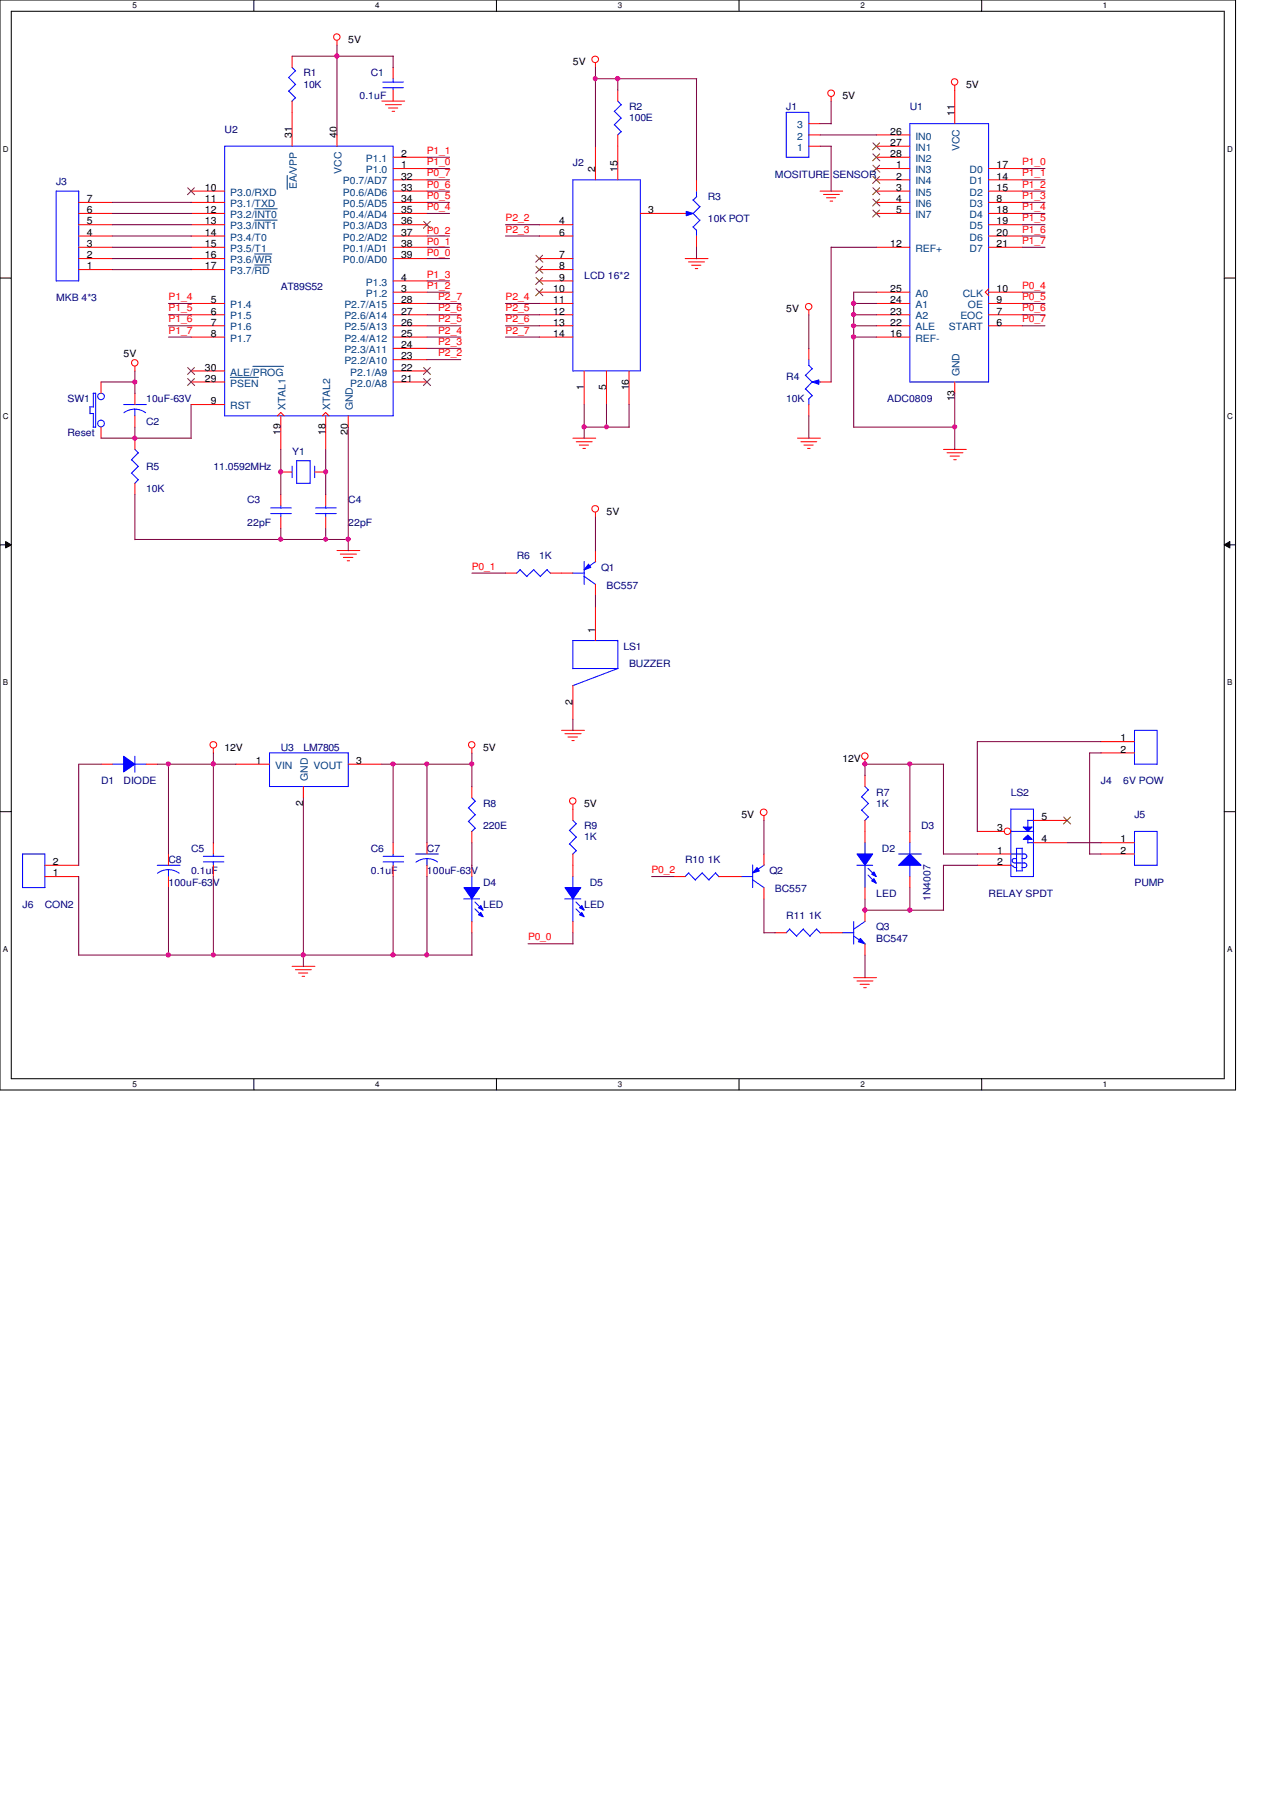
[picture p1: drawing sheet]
<svg xmlns="http://www.w3.org/2000/svg" width="210mm" height="297mm" viewBox="0 0 210 297" stroke-linecap="round" stroke-linejoin="round" font-family="sans-serif">
<path d="M0 0h204v179.9h-204zM1.9 1.9h200.2v176.1h-200.2z" fill="none" stroke="#000" stroke-width=".17"/>
<g fill="#fff">
<path d="M21.9 .2h.7v1.5h-.7z"/>
<path d="M21.9 178.2h.7v1.5h-.7z"/>
</g>
<path d="M41.9 0v1.9M41.9 178v1.9" fill="none" stroke="#000" stroke-width=".17"/>
<g fill="#fff">
<path d="M61.9 .2h.8v1.5h-.8z"/>
<path d="M61.9 178.2h.8v1.5h-.8z"/>
</g>
<path d="M82 0v1.9M82 178v1.9" fill="none" stroke="#000" stroke-width=".17"/>
<g fill="#fff">
<path d="M102 .2h.7v1.5h-.7z"/>
<path d="M102 178.2h.7v1.5h-.7z"/>
</g>
<path d="M122 0v1.9M122 178v1.9" fill="none" stroke="#000" stroke-width=".17"/>
<g fill="#fff">
<path d="M142 .2h.7v1.5h-.7z"/>
<path d="M142 178.2h.7v1.5h-.7z"/>
</g>
<path d="M162.1 0v1.9M162.1 178v1.9" fill="none" stroke="#000" stroke-width=".17"/>
<g fill="#fff">
<path d="M182.1 .2h.7v1.5h-.7z"/>
<path d="M182.1 178.2h.7v1.5h-.7z"/>
<path d="M.5 23.9h.9v1.5h-.9z"/>
<path d="M202.6 23.9h.9v1.5h-.9z"/>
<path d="M.5 67.9h.9v1.5h-.9z"/>
<path d="M202.6 67.9h.9v1.5h-.9z"/>
</g>
<path d="M0 45.9h1.9M202.1 45.9h1.9" fill="none" stroke="#000" stroke-width=".17"/>
<g fill="#fff">
<path d="M.5 111.9h.8v1.5h-.8z"/>
<path d="M202.6 111.9h.8v1.5h-.8z"/>
</g>
<path d="M0 89.9h1.9M.9 89.4l1 .5-1 .5zM202.1 89.9l.9-.5v1zM202.1 89.9h1.9" fill="none" stroke="#000" stroke-width=".17"/>
<path d="M.9 89.4l1 .5-1 .5zM202.1 89.9l.9-.5v1z" fill="#000"/>
<g fill="#fff">
<path d="M.5 156h.8v1.4h-.8z"/>
<path d="M202.6 156h.8v1.4h-.8z"/>
</g>
<path d="M0 133.9h1.9M202.1 133.9h1.9" fill="none" stroke="#000" stroke-width=".17"/>
<g fill="none" stroke="#f00" stroke-width=".17">
<path d="M55.6 6.7v.8M63 16.7h3.8M63.6 17.3h2.7M64.1 17.8h1.6M64.7 18.4h.5M98.3 10.4v.8M137.2 16v.7M157.6 14.1v.8M135.4 31.5h3.7M135.9 32.1h2.7M136.4 32.6h1.6M137 33.2h.5"/>
<path d="M113.1 42.7h3.8M113.7 43.2h2.6M114.2 43.8h1.5M114.8 44.3h.4M133.5 51.2v.8M22.3 60.5v.8M94.6 72.3h3.7M95.1 72.9h2.6M95.6 73.4h1.6M96.2 74h.4M131.7 72.3h3.7M132.2 72.9h2.6"/>
<path d="M132.7 73.4h1.5M133.3 74h.4M155.7 74.2h3.8M156.3 74.7h2.7M156.8 75.3h1.6M157.4 75.9h.5M55.6 90.8h3.8M56.2 91.4h2.6M56.7 92h1.6M57.3 92.5h.4M98.3 84.5v.8M35.2 123.5v.8"/>
<path d="M77.9 123.5v.8M92.7 120.5h3.8M93.3 121.1h2.6M93.8 121.6h1.5M94.4 122.2h.4M94.6 132.8v.8M126.1 134.6v.8M142.8 125.3v.9M48.2 159.5h3.8M48.8 160h2.6M49.3 160.6h1.5M49.9 161.1h.4"/>
<path d="M140.9 161.3h3.8M141.5 161.9h2.6M142 162.4h1.5M142.6 163h.4"/>
<circle cx="55.6" cy="6.1" r=".54"/>
<circle cx="98.3" cy="9.8" r=".55"/>
<circle cx="137.2" cy="15.4" r=".55"/>
<circle cx="157.6" cy="13.5" r=".54"/>
<circle cx="22.2" cy="59.9" r=".54"/>
<circle cx="133.5" cy="50.6" r=".54"/>
<circle cx="98.3" cy="84" r=".55"/>
<circle cx="35.2" cy="122.9" r=".55"/>
<circle cx="77.9" cy="122.9" r=".54"/>
<circle cx="94.5" cy="132.2" r=".54"/>
<circle cx="126.1" cy="134" r=".55"/>
<circle cx="142.8" cy="124.8" r=".54"/>
</g>
<path d="M18.5 126.1h1.9M22.3 124.8v2.6M22.3 126.1h1.9" fill="none" stroke="#00f" stroke-width=".17"/>
<path d="M20.4 124.8l1.9 1.3-1.9 1.3z" fill-rule="evenodd" fill="#00f"/>
<path d="M20.4 124.8l1.9 1.3-1.9 1.3zM122.3 144.7h1.9M124.2 145.2l1.9 1.3M124.2 142.7v3.8M126.2 142.7l-2 1.4" fill="none" stroke="#00f" stroke-width=".17"/>
<path d="M16.7 126.1h1.8M24.1 126.1h1.9" fill="none" stroke="#f00" stroke-width=".17"/>
<path d="M125 143.2l.3 .5-1.1 .4z" fill="#00f"/>
<path d="M48.2 76.9v1.9M48.9 76h2.3M49 76v3.8M49 79.8h2.2M51.2 76v3.8M51.9 76.9v1.9M76.5 148.3h2.7M77.9 144.7v1.8M77.9 148.3v3.8M125 143.2l.3 .5-1.1 .4z" fill="none" stroke="#00f" stroke-width=".17"/>
<path d="M46.4 77.9h1.8M51.9 77.9h1.9M120.5 144.7h1.9M126.1 140.9v1.9M126.1 146.5v1.8" fill="none" stroke="#f00" stroke-width=".17"/>
<path d="M76.6 146.5h2.6l-1.3 1.8z" fill-rule="evenodd" fill="#00f"/>
<path d="M76.6 146.5h2.6l-1.3 1.8z" fill="none" stroke="#00f" stroke-width=".17"/>
<path d="M79.4 150.6l.4 .7-.8-.3z" fill-rule="evenodd" fill="#00f"/>
<path d="M79.4 150.6l.4 .7-.8-.3z" fill="none" stroke="#00f" stroke-width=".17"/>
<path d="M79 149.8l.4-.4 .4 .8z" fill-rule="evenodd" fill="#00f"/>
<g fill="none" stroke="#00f" stroke-width=".17">
<path d="M14.8 67.1h.6M14.9 67.1v1.2M14.9 68.2h.6M15.4 64.9h.4M15.4 64.9v2.3M15.4 68.2v2.3M15.8 64.9v5.6h-.4M94.5 94.6h1.9M96.4 95.1l1.9 1.3M96.4 92.7v3.7M98.3 92.7l-1.9 1.3M187.3 137.2h3.7v5.6h-3.7z"/>
<path d="M187.3 120.5h3.7v5.6h-3.7zM78.4 148.8l1.1 1.2M78.4 150l1.1 1.1M79 149.8l.4-.4 .4 .8z"/>
<circle cx="16.7" cy="69.9" r=".56"/>
<circle cx="16.7" cy="65.4" r=".55"/>
</g>
<path d="M16.7 63v1.9M16.7 70.5v1.8M181.7 139.1h5.6M181.7 122.4h5.6M181.7 124.2h5.6M77.9 142.8v1.9M77.9 152.1v1.8M181.7 140.9h5.6" fill="none" stroke="#f00" stroke-width=".17"/>
<path d="M97.2 93.1l.3 .5-1.1 .4z" fill="#00f"/>
<path d="M97.2 93.1l.3 .5-1.1 .4zM142.8 139.1v1.9M141.4 142.8h2.7M142.8 142.8v3.7" fill="none" stroke="#00f" stroke-width=".17"/>
<path d="M92.7 94.6h1.9M98.3 90.8v1.9M98.3 96.4v1.9" fill="none" stroke="#f00" stroke-width=".17"/>
<path d="M141.5 140.9h2.6l-1.3 1.9z" fill-rule="evenodd" fill="#00f"/>
<path d="M141.5 140.9h2.6l-1.3 1.9z" fill="none" stroke="#00f" stroke-width=".17"/>
<path d="M143.9 145.4l.4-.4 .4 .8z" fill-rule="evenodd" fill="#00f"/>
<path d="M143.9 145.4l.4-.4 .4 .8z" fill="none" stroke="#00f" stroke-width=".17"/>
<path d="M143.9 144.3l.4-.4 .4 .8z" fill-rule="evenodd" fill="#00f"/>
<g fill="none" stroke="#00f" stroke-width=".17">
<path d="M47.7 12.8l1.1 1.2M47.7 15l1.1 1.2M48.2 11.1l.6 .6M48.8 11.7l-1.2 1.1M48.8 13.9l-1.2 1.2M48.8 16.1l-.6 .6M9.3 31.5h3.7v14.9h-3.7zM150.2 20.4h13v42.6h-13zM94 137l1.2 1.2M94 139.3l1.2 1.1M94.6 135.4l.6 .6M95.1 135.9l-1.1 1.2"/>
<path d="M95.1 138.1l-1.1 1.2M142.2 131.5l1.2 1.1M142.2 133.7l1.2 1.1M142.8 129.8l.6 .6M143.3 130.3l-1.1 1.2M143.3 132.6l-1.1 1.1M143.3 134.8l-.6 .6M33.6 142.2h3.4M33.6 141.3h3.4M35.2 140.9v.5M35.2 142.2v.6M95.1 140.4l-.6 .6"/>
<path d="M143.3 143.3l1.1 1.1M143.3 144.4l1.1 1.2M143.9 144.3l.4-.4 .4 .8z"/>
</g>
<g fill="none" stroke="#f00" stroke-width=".17">
<path d="M48.2 9.3v1.8M48.2 16.7v1.8M157.6 14.9v5.5M13 33.4h5.5M13 35.2h5.5M13 37.1h5.5M13 38.9h5.5M144.7 27.8h5.5M144.7 29.7h5.5M144.7 31.5h5.5M144.7 33.4h5.5M144.7 35.2h5.5"/>
<path d="M144.7 22.3h5.5M144.7 24.1h5.5M144.7 26h5.5M163.2 27.8h5.5M163.2 29.7h5.5M163.2 31.5h5.5M163.2 33.4h5.5M163.2 35.2h5.5M163.2 37.1h5.5M163.2 38.9h5.5M13 40.8h5.5M13 44.5h5.5"/>
<path d="M13 42.7h5.5M144.7 48.2h5.5M144.7 50.1h5.5M144.7 51.9h5.5M144.7 40.8h5.5M144.7 53.8h5.5M144.7 55.6h5.5M163.2 47.7l-.6 .5 .6 .6M163.2 48.2h5.5M163.2 50.1h5.5M163.2 51.9h5.5M163.2 40.8h5.5"/>
<path d="M163.2 53.8h5.5M157.6 63v1.9M35.2 139.1v1.8M94.6 133.5v1.9M142.8 127.9v1.9M142.8 135.4v3.7M35.2 142.8v1.9M94.6 140.9v1.9M142.8 146.5v1.8"/>
</g>
<g fill="none" stroke="#804000" stroke-width=".17">
<path d="M144.1 23.6l1.1 1.1M144.1 25.4l1.1 1.1M144.1 27.3l1.1 1.1M144.1 29.1l1.1 1.2M144.1 31l1.1 1.1M144.1 32.9l1.1 1.1M144.1 34.7l1.1 1.1M145.2 23.6l-1.1 1.1M145.2 25.4l-1.1 1.1M145.2 27.3l-1.1 1.1M145.2 29.1l-1.1 1.2M145.2 31l-1.1 1.1"/>
<path d="M145.2 32.9l-1.1 1.1M145.2 34.7l-1.1 1.1"/>
</g>
<path d="M168.9 138.5l.8-.7 .7 .7z" fill="#00f"/>
<path d="M168.9 138.5l.8-.7 .7 .7z" fill="none" stroke="#00f" stroke-width=".17"/>
<path d="M168.9 136.5h1.5l-.7 .7z" fill="#00f"/>
<g fill="none" stroke="#00f" stroke-width=".17">
<path d="M37.1 24.1h27.8v44.5h-27.8zM21.7 75.9l1.2 1.1M21.7 78.1l1.2 1.1M22.3 74.2l.6 .6M22.8 74.7l-1.1 1.2M22.8 77l-1.1 1.1M22.8 79.2l-.6 .6M166.9 137.2h3.7M166.9 133.5h3.7v11.2h-3.7zM167.8 140h.9M167.8 140v3.8M168.7 140v3.7"/>
<path d="M168.9 136.5h1.5l-.7 .7zM169.7 135.3v1.2M169.7 138.5v.6M169.7 135.4h.9M169.7 139.1h.9M166.8 142.8l.4 .2M166.9 140.9h2.3M167.3 142.9l.3 .3M167.4 142.4h1.8M167.6 143.2h.3M167.8 141.7h-.4l-.3 .1v.4l.3 .2M167.8 143.7h1"/>
<path d="M168.7 141.7h.4M168.7 143.2h.4M169.1 140.9a.38 .38 0 0 1 .4 .4 .38 .38 0 0 1-.4 .4M169.1 142.4a.38 .38 0 0 1 .4 .4 .38 .38 0 0 1-.4 .4"/>
</g>
<g fill="none" stroke="#f00" stroke-width=".17">
<path d="M48.2 18.5v5.6M31.5 31.5h5.6M31.5 33.4h5.6M31.5 35.2h5.6M31.5 37.1h5.6M31.5 38.9h5.6M55.6 22.3v1.8M64.9 27.8h5.6M64.9 26h5.6M64.9 31.5h5.6M64.9 33.4h5.6M64.9 35.2h5.6"/>
<path d="M64.9 37.1h5.6M64.9 38.9h5.6M64.9 29.7h5.6M31.5 50.1h5.6M31.5 51.9h5.6M31.5 53.8h5.6M31.5 55.6h5.6M31.5 40.8h5.6M31.5 42.7h5.6M31.5 44.5h5.6M64.9 48.2h5.6M64.9 46.4h5.6"/>
<path d="M64.9 50.1h5.6M64.9 51.9h5.6M64.9 53.8h5.6M64.9 55.6h5.6M64.9 59.4h5.6M64.9 57.5h5.6M64.9 40.8h5.6M64.9 42.7h5.6M22.3 72.3v1.9M22.3 79.8v1.8M31.5 66.8h5.6M31.5 63h5.6"/>
<path d="M31.5 61.2h5.6M45.8 68.6l.6-.5 .5 .5M46.4 68.6v5.6M53.2 68.6l.6-.5 .5 .5M53.8 68.6v5.6M57.5 68.6v1.9M64.9 63h5.6M64.9 61.2h5.6M161.3 137.2h4.5M170.6 135.4h5.5M170.6 139.1h5.5M161.3 140.9h5.6"/>
<path d="M161.3 142.8h5.6"/>
<circle cx="166.3" cy="137.2" r=".54"/>
</g>
<g fill="none" stroke="#804000" stroke-width=".17">
<path d="M31 31l1.1 1.1M32.1 31l-1.2 1.1M69.9 36.5l1.2 1.2M71 36.5l-1.1 1.2M31 62.5l1.1 1.1M31 60.7l1.1 1.1M32.1 62.5l-1.2 1.1M32.1 60.7l-1.2 1.1M69.9 62.5l1.2 1.1M69.9 60.7l1.2 1.1M71 62.5l-1.1 1.1M71 60.7l-1.1 1.1"/>
<path d="M175.6 134.8l1.1 1.2M176.7 134.8l-1.1 1.2"/>
</g>
<path d="M42 34.5h3.8M42 36.3h3.8M47.4 29v2.2M42 41.9h2.9M42 43.7h2.5M38 62.3h4.7M41.7 60.5h5.1" fill="none" stroke="#004080" stroke-width=".17"/>
<path d="M134.1 63l1.1-.3v.7z" fill="#00f"/>
<g fill="none" stroke="#00f" stroke-width=".17">
<path d="M63.2 13.5h3.4M63.2 14.5h3.4M64.9 13v.6M64.9 14.4v.5M133.5 59.4v.9M133 61.9l1.1 1.2M133 64.2l1.1 1.1M133.5 65.8v1M133.5 60.3l.6 .6M134.1 63l1.1-.3v.7zM134.1 60.8l-1.2 1.2M134.1 63l-1.2 1.2"/>
<path d="M134.1 65.3l-.6 .6M135 63h.4M52.1 84.8h3.4M52.1 83.8h3.4M53.8 83.4v.5M53.8 84.7v.6M85.9 94l1.1 1.2M85.9 94l-.6 .6M88.1 94l1.1 1.2M88.1 94l-1.1 1.1M90.3 94l.6 .6M90.3 94l-1.1 1.1"/>
<path d="M94.5 105.7h7.5M94.6 105.7v4.7M94.6 110.3h7.4M102 105.7v4.6l-7.5 2.9M77.3 133.3l1.2 1.2M77.3 135.6l1.2 1.1M77.9 131.7l.6 .5M78.4 132.2l-1.1 1.1M78.4 134.5l-1.1 1.1M78.4 136.7l-.5 .5"/>
</g>
<g fill="none" stroke="#f00" stroke-width=".17">
<path d="M64.9 11.1v1.9M64.9 14.9v1.8M133.5 57.5v1.9M133.5 66.8v1.8M135.4 63h1.8M53.8 81.6v1.8M53.8 85.3v1.9M83.4 94.6h1.9M90.8 94.6h1.9M94.6 113.1v5.6M98.3 100.1v5.6M77.9 129.8v1.9"/>
<path d="M77.9 137.2v1.9"/>
</g>
<path d="M113.3 34.9l1.1 .3-1.1 .4z" fill="#00f"/>
<g fill="none" stroke="#00f" stroke-width=".17">
<path d="M113.1 35.2h.4M113.3 34.9l1.1 .3-1.1 .4zM114.4 37.4l.6 .6M114.4 35.2l1.1 1.2M114.4 33l1.1 1.1M115 31.5v1M115 38v.9M115 32.4l-.6 .6M115.6 36.3l-1.2 1.2M115.6 34.1l-1.2 1.1M20.4 66.8h3.8M20.4 68.1l1.1-.5 .7-.1 .8 .1 1 .5"/>
<path d="M22.3 67.5v1.2M3.7 140.9h3.7v5.6h-3.7z"/>
</g>
<path d="M111.3 35.2h1.8M115 29.7v1.8M115 38.9v1.9M22.3 64.9v1.9M22.3 68.6v1.9M7.4 144.7h5.6M7.4 142.8h5.6" fill="none" stroke="#f00" stroke-width=".17"/>
<path d="M150.2 140.9l1.9 1.9h-3.8z" fill="#00f"/>
<path d="M129.8 18.5h3.7v7.5h-3.7zM150.2 139v1.9M93.2 148.3h2.7M94.6 144.7v1.8M94.6 148.3v3.8M148.3 140.9h3.8M150.2 140.9l1.9 1.9h-3.8zM150.2 142.7v2" fill="none" stroke="#00f" stroke-width=".17"/>
<path d="M133.5 24.1h1.9M133.5 22.3h1.9M133.5 20.4h1.9M150.2 137.2v1.9M150.2 144.7v1.8" fill="none" stroke="#f00" stroke-width=".17"/>
<path d="M93.3 146.5h2.6l-1.3 1.8z" fill-rule="evenodd" fill="#00f"/>
<path d="M93.3 146.5h2.6l-1.3 1.8z" fill="none" stroke="#00f" stroke-width=".17"/>
<path d="M95.7 151l.4-.4 .3 .7z" fill-rule="evenodd" fill="#00f"/>
<path d="M95.7 151l.4-.4 .3 .7z" fill="none" stroke="#00f" stroke-width=".17"/>
<path d="M96.1 149.4l.3 .8-.7-.4z" fill-rule="evenodd" fill="#00f"/>
<g fill="none" stroke="#00f" stroke-width=".17">
<path d="M101.4 18.4l1.2 1.1M102 16.7l.6 .6M102.5 17.3l-1.1 1.1M102.5 19.5l-1.1 1.1M94.6 29.7h11.1v31.5h-11.1zM101.4 20.6l1.2 1.2M102.5 21.7l-.6 .6M44.7 84.8h3.4M44.7 83.8h3.4M46.4 83.4v.5M46.4 84.7v.6M44.5 124.2h13v5.6h-13z"/>
<path d="M63.2 142.2h3.4M63.2 141.3h3.4M64.9 140.9v.5M64.9 142.2v.6M68.6 140.9h3.7M70.5 141.7v1.1M72.2 142.2l-1-.4-.8-.1-1.1 .2-.6 .4M95.1 148.8l1.1 1.2M95.1 150l1.1 1.1M96.1 149.4l.3 .8-.7-.4zM113.7 144.1l1.1 1.1M113.7 144l-.6 .7"/>
<path d="M115.9 144.1l1.2 1.1M116 144l-1.2 1.2M118.1 144.1l.6 .6M118.2 144l-1.2 1.2M130.3 153.3l1.2 1.2M130.4 153.3l-.6 .6M132.6 153.3l1.1 1.2M132.6 153.3l-1.1 1.2M134.8 153.3l.6 .7M134.8 153.3l-1.1 1.2M139 153.9h1.9M140.9 154.5l1.9 1.3"/>
<path d="M140.9 152.1v3.7M142.8 152.1l-1.9 1.3"/>
</g>
<g fill="none" stroke="#f00" stroke-width=".17">
<path d="M102 14.9v1.8M89 37.1h5.6M89 38.9h5.6M98.3 24.1v5.6M102 22.3v7.4M105.7 35.2h5.6M89 42.7h5.6M89 44.5h5.6M89 46.4h5.6M89 48.2h5.6M89 50.1h5.6M89 51.9h5.6"/>
<path d="M89 53.8h5.6M89 55.6h5.6M96.4 61.2v5.6M100.1 61.2v5.6M103.8 61.2v5.6M46.4 81.6v1.8M46.4 85.3v1.9M38.9 126.1h5.6M50.1 129.8v1.9M57.5 126.1h5.5M64.9 139.1v1.8M70.5 139.1v1.8"/>
<path d="M64.9 142.8v1.9M70.5 142.8v1.9M94.6 142.8v1.9M94.6 152.1v1.8M111.3 144.7h1.8M118.7 144.7h1.8M127.9 153.9h1.9M135.4 153.9h1.8"/>
</g>
<path d="M88.5 42.1l1.1 1.2M88.5 43.9l1.1 1.2M88.5 45.8l1.1 1.1M88.5 47.7l1.1 1.1M89.6 42.1l-1.2 1.2M89.6 43.9l-1.2 1.2M89.6 45.8l-1.2 1.1M89.6 47.7l-1.2 1.1" fill="none" stroke="#804000" stroke-width=".17"/>
<path d="M142 154.9l.8 .8-1.1-.3z" fill="#00f"/>
<path d="M26 142.8h3.7M26 144.1l1-.5 .8-.1 .8 .1 1 .5M27.8 143.5v1.2M142 154.9l.8 .8-1.1-.3z" fill="none" stroke="#00f" stroke-width=".17"/>
<path d="M27.8 140.9v1.9M27.8 144.7v1.8M137.2 153.9h1.9M142.8 150.2v1.9M142.8 155.7v1.9" fill="none" stroke="#f00" stroke-width=".17"/>
<g fill="none" stroke="#800040" stroke-width=".17">
<path d="M48.2 9.3h16.7M55.6 7.4v14.9M64.9 9.3v1.9M98.3 13h16.7M98.3 11.1v13.1M102 13v1.9M115 13v16.7M137.2 16.7v3.7M18.5 38.9h13.1M18.5 37.1h13.1M18.5 33.4h13.1M18.5 35.2h13.1"/>
<path d="M70.5 38.9h3.7M70.5 26h3.7M70.5 27.8h3.7M70.5 29.7h3.7M70.5 33.4h3.7M70.5 31.5h3.7M70.5 35.2h3.7M83.4 38.9h5.7M83.4 37.1h5.7M135.4 22.3h9.3M135.4 20.4h1.8M135.4 24.1h1.8"/>
<path d="M137.2 24.1v7.5M168.7 38.9h3.8M168.7 37.1h3.8M168.7 27.8h3.8M168.7 29.7h3.8M168.7 33.4h3.8M168.7 31.5h3.8M168.7 35.2h3.8M18.5 42.7h13.1M18.5 40.8h13.1M18.5 44.5h13.1M27.8 51.9h3.8"/>
<path d="M27.8 53.8h3.8M27.8 55.6h3.8M27.8 50.1h3.8M70.5 51.9h5.6M70.5 53.8h5.6M70.5 55.6h5.6M70.5 50.1h5.6M70.5 59.4h5.6M70.5 57.5h5.6M70.5 42.7h3.7M70.5 40.8h3.7M70.5 48.2h3.7"/>
<path d="M70.5 46.4h3.7M83.4 51.9h5.7M83.4 53.8h5.7M83.4 55.6h5.7M83.4 50.1h5.7M115 40.8v1.9M133.5 51.9v5.6M137.2 40.8h7.5M137.2 40.8v22.2M140.9 51.9h3.8M140.9 53.8h3.8M140.9 55.6h3.8"/>
<path d="M140.9 50.1h3.8M144.7 48.2h-3.8v22.3M168.7 51.9h3.8M168.7 53.8h3.8M168.7 50.1h3.8M168.7 40.8h3.8M168.7 48.2h3.8M16.7 72.3h14.9M16.7 63h5.6M22.3 61.2v3.7M22.3 70.5v1.8M31.5 66.8v5.5"/>
<path d="M46.4 74.2v7.4M53.8 74.2v7.4M57.5 70.5v20.4M96.4 70.5h7.5M96.4 66.8v5.5M100.1 66.8v3.7M103.8 66.8v3.7M133.5 68.6v3.7M140.9 70.5h16.7M157.6 64.9v9.3M22.3 81.6v7.5M22.3 89h35.2"/>
<path d="M46.4 87.2v1.9M53.8 87.2v1.9M77.9 94.6h5.6M98.3 85.3v5.6M98.3 98.3v1.9M94.6 118.7v1.9M16.7 126.1h-3.7v16.7M26 126.1h13M27.8 126.1v14.9M35.2 124.2v14.9M50.1 131.7v27.8M63 126.1h14.9"/>
<path d="M64.9 126.1v13M70.5 126.1v13M77.9 124.2v5.6M77.9 139.1v3.7M126.1 135.4v5.6M150.2 126.1v11.1M155.7 126.1v14.9M155.8 126.1h-13v1.9M176.1 139.1h5.7M181.8 122.4h-20.5v14.8M181.8 124.2h-1.9v16.8M13 157.6h64.9"/>
<path d="M13 144.7v12.9M27.8 146.5v11.1M35.2 144.7v12.9M64.9 144.7v12.9M70.5 144.7v12.9M77.9 153.9v3.7M87.2 155.7h7.4M94.6 153.9v1.9M107.6 144.7h3.7M126.1 148.3v5.7M126.1 153.9h1.9M142.8 148.3v1.9"/>
<path d="M142.8 157.6v3.8M142.8 150.2h13M150.2 146.5v3.7M155.7 140.9h5.7M161.4 142.8h-5.7v7.4M179.9 140.9h1.9"/>
</g>
<circle cx="55.6" cy="9.2" r=".37" fill="#f0f"/>
<circle cx="55.6" cy="9.2" r=".37" fill="none" stroke="#f0f" stroke-width=".17"/>
<circle cx="22.2" cy="72.3" r=".36" fill="#f0f"/>
<circle cx="22.2" cy="72.3" r=".36" fill="none" stroke="#f0f" stroke-width=".17"/>
<circle cx="96.4" cy="70.4" r=".36" fill="#f0f"/>
<circle cx="96.4" cy="70.4" r=".36" fill="none" stroke="#f0f" stroke-width=".17"/>
<circle cx="100.1" cy="70.4" r=".34" fill="#f0f"/>
<circle cx="100.1" cy="70.4" r=".34" fill="none" stroke="#f0f" stroke-width=".17"/>
<circle cx="35.2" cy="126.1" r=".34" fill="#f0f"/>
<circle cx="35.2" cy="126.1" r=".34" fill="none" stroke="#f0f" stroke-width=".17"/>
<circle cx="35.2" cy="157.6" r=".35" fill="#f0f"/>
<circle cx="35.2" cy="157.6" r=".35" fill="none" stroke="#f0f" stroke-width=".17"/>
<circle cx="53.7" cy="77.9" r=".35" fill="#f0f"/>
<circle cx="53.7" cy="77.9" r=".35" fill="none" stroke="#f0f" stroke-width=".17"/>
<circle cx="53.8" cy="89" r=".34" fill="#f0f"/>
<circle cx="53.8" cy="89" r=".34" fill="none" stroke="#f0f" stroke-width=".17"/>
<circle cx="57.5" cy="89" r=".36" fill="#f0f"/>
<circle cx="57.5" cy="89" r=".36" fill="none" stroke="#f0f" stroke-width=".17"/>
<circle cx="50.1" cy="157.6" r=".37" fill="#f0f"/>
<circle cx="50.1" cy="157.6" r=".37" fill="none" stroke="#f0f" stroke-width=".17"/>
<circle cx="27.8" cy="157.6" r=".37" fill="#f0f"/>
<circle cx="27.8" cy="157.6" r=".37" fill="none" stroke="#f0f" stroke-width=".17"/>
<circle cx="70.4" cy="157.6" r=".35" fill="#f0f"/>
<circle cx="70.4" cy="157.6" r=".35" fill="none" stroke="#f0f" stroke-width=".17"/>
<circle cx="46.3" cy="77.9" r=".37" fill="#f0f"/>
<circle cx="46.3" cy="77.9" r=".37" fill="none" stroke="#f0f" stroke-width=".17"/>
<circle cx="102" cy="13" r=".37" fill="#f0f"/>
<circle cx="102" cy="13" r=".37" fill="none" stroke="#f0f" stroke-width=".17"/>
<circle cx="98.2" cy="13" r=".35" fill="#f0f"/>
<circle cx="98.2" cy="13" r=".35" fill="none" stroke="#f0f" stroke-width=".17"/>
<circle cx="46.3" cy="89" r=".36" fill="#f0f"/>
<circle cx="46.3" cy="89" r=".36" fill="none" stroke="#f0f" stroke-width=".17"/>
<circle cx="64.9" cy="157.6" r=".37" fill="#f0f"/>
<circle cx="64.9" cy="157.6" r=".37" fill="none" stroke="#f0f" stroke-width=".17"/>
<circle cx="70.4" cy="126.1" r=".34" fill="#f0f"/>
<circle cx="70.4" cy="126.1" r=".34" fill="none" stroke="#f0f" stroke-width=".17"/>
<circle cx="64.9" cy="126.1" r=".36" fill="#f0f"/>
<circle cx="64.9" cy="126.1" r=".36" fill="none" stroke="#f0f" stroke-width=".17"/>
<circle cx="77.9" cy="126.1" r=".36" fill="#f0f"/>
<circle cx="77.9" cy="126.1" r=".36" fill="none" stroke="#f0f" stroke-width=".17"/>
<circle cx="22.2" cy="63" r=".36" fill="#f0f"/>
<circle cx="22.2" cy="63" r=".36" fill="none" stroke="#f0f" stroke-width=".17"/>
<circle cx="35.2" cy="126.1" r=".34" fill="#f0f"/>
<circle cx="35.2" cy="126.1" r=".34" fill="none" stroke="#f0f" stroke-width=".17"/>
<circle cx="27.8" cy="126.1" r=".36" fill="#f0f"/>
<circle cx="27.8" cy="126.1" r=".36" fill="none" stroke="#f0f" stroke-width=".17"/>
<circle cx="140.9" cy="50.1" r=".37" fill="#f0f"/>
<circle cx="140.9" cy="50.1" r=".37" fill="none" stroke="#f0f" stroke-width=".17"/>
<circle cx="140.9" cy="51.9" r=".36" fill="#f0f"/>
<circle cx="140.9" cy="51.9" r=".36" fill="none" stroke="#f0f" stroke-width=".17"/>
<circle cx="140.9" cy="53.8" r=".36" fill="#f0f"/>
<circle cx="140.9" cy="53.8" r=".36" fill="none" stroke="#f0f" stroke-width=".17"/>
<circle cx="140.9" cy="55.6" r=".37" fill="#f0f"/>
<circle cx="140.9" cy="55.6" r=".37" fill="none" stroke="#f0f" stroke-width=".17"/>
<circle cx="157.6" cy="70.4" r=".36" fill="#f0f"/>
<circle cx="157.6" cy="70.4" r=".36" fill="none" stroke="#f0f" stroke-width=".17"/>
<circle cx="142.8" cy="150.2" r=".37" fill="#f0f"/>
<circle cx="142.8" cy="150.2" r=".37" fill="none" stroke="#f0f" stroke-width=".17"/>
<circle cx="150.2" cy="150.2" r=".37" fill="#f0f"/>
<circle cx="150.2" cy="150.2" r=".37" fill="none" stroke="#f0f" stroke-width=".17"/>
<circle cx="142.8" cy="126.1" r=".36" fill="#f0f"/>
<circle cx="142.8" cy="126.1" r=".36" fill="none" stroke="#f0f" stroke-width=".17"/>
<circle cx="150.2" cy="126.1" r=".36" fill="#f0f"/>
<circle cx="150.2" cy="126.1" r=".36" fill="none" stroke="#f0f" stroke-width=".17"/>
<g font-size="1.7">
<text x="57.5" y="7.1">5V</text>
<text x="94.6" y="10.8">5V</text>
<text x="139.1" y="16.3">5V</text>
<text x="159.5" y="14.5">5V</text>
<text x="48.2" y="22.8" transform="rotate(-90 48.2 22.8)">31</text>
<text x="55.6" y="22.8" transform="rotate(-90 55.6 22.8)">40</text>
<text x="146.9" y="22.2">26</text>
<text x="157.6" y="19.1" transform="rotate(-90 157.6 19.1)">11</text>
<text x="66.2" y="27.8">1</text>
<text x="66.2" y="25.9">2</text>
<text x="66.2" y="29.6">32</text>
<text x="98.3" y="28.4" transform="rotate(-90 98.3 28.4)">2</text>
<text x="101.9" y="28.4" transform="rotate(-90 101.9 28.4)">15</text>
<text x="146.9" y="24.1">27</text>
<text x="146.9" y="25.9">28</text>
<text x="147.9" y="27.8">1</text>
<text x="147.9" y="29.6">2</text>
<text x="164.5" y="27.8">17</text>
<text x="164.5" y="29.6">14</text>
<text x="14.3" y="35.2">6</text>
<text x="14.3" y="33.4">7</text>
<text x="33.8" y="31.5">10</text>
<text x="33.8" y="33.4">11</text>
<text x="33.8" y="35.2">12</text>
<text x="66.2" y="35.2">35</text>
<text x="66.2" y="33.4">34</text>
<text x="66.2" y="31.5">33</text>
<text x="107" y="35.2">3</text>
<text x="147.9" y="31.5">3</text>
<text x="147.9" y="33.4">4</text>
<text x="147.9" y="35.2">5</text>
<text x="164.5" y="31.5">15</text>
<text x="164.5" y="33.4">8</text>
<text x="164.5" y="35.2">18</text>
<text x="14.3" y="40.8">3</text>
<text x="14.3" y="38.9">4</text>
<text x="14.3" y="37">5</text>
<text x="33.8" y="37">13</text>
<text x="33.8" y="38.9">14</text>
<text x="33.8" y="40.8">15</text>
<text x="66.2" y="40.8">38</text>
<text x="66.2" y="38.9">37</text>
<text x="66.2" y="37">36</text>
<text x="92.3" y="37">4</text>
<text x="92.3" y="38.9">6</text>
<text x="146.9" y="40.8">12</text>
<text x="164.5" y="37">19</text>
<text x="164.5" y="38.9">20</text>
<text x="164.5" y="40.8">21</text>
<text x="14.3" y="44.5">1</text>
<text x="14.3" y="42.6">2</text>
<text x="33.8" y="42.6">16</text>
<text x="33.8" y="44.5">17</text>
<text x="66.2" y="46.3">4</text>
<text x="66.2" y="42.6">39</text>
<text x="92.3" y="42.6">7</text>
<text x="92.3" y="44.5">8</text>
<text x="92.3" y="46.3">9</text>
<text x="34.8" y="50">5</text>
<text x="34.8" y="51.9">6</text>
<text x="34.8" y="53.7">7</text>
<text x="66.2" y="48.2">3</text>
<text x="66.2" y="53.7">26</text>
<text x="66.2" y="51.9">27</text>
<text x="66.2" y="50">28</text>
<text x="91.3" y="48.2">10</text>
<text x="91.3" y="50">11</text>
<text x="91.3" y="51.9">12</text>
<text x="91.3" y="53.7">13</text>
<text x="129.8" y="51.6">5V</text>
<text x="146.9" y="53.7">22</text>
<text x="146.9" y="48.2">25</text>
<text x="146.9" y="50">24</text>
<text x="146.9" y="51.9">23</text>
<text x="164.5" y="48.2">10</text>
<text x="164.5" y="50">9</text>
<text x="164.5" y="51.9">7</text>
<text x="164.5" y="53.7">6</text>
<text x="20.4" y="59">5V</text>
<text x="34.8" y="55.6">8</text>
<text x="66.2" y="59.3">23</text>
<text x="66.2" y="57.4">24</text>
<text x="66.2" y="55.6">25</text>
<text x="91.3" y="55.6">14</text>
<text x="146.9" y="55.6">16</text>
<text x="33.8" y="63">29</text>
<text x="33.8" y="61.2">30</text>
<text x="66.2" y="63">21</text>
<text x="66.2" y="61.2">22</text>
<text x="96.4" y="64.4" transform="rotate(-90 96.4 64.4)">1</text>
<text x="100.1" y="64.4" transform="rotate(-90 100.1 64.4)">5</text>
<text x="103.8" y="64.4" transform="rotate(-90 103.8 64.4)">16</text>
<text x="34.8" y="66.7">9</text>
<text x="46.3" y="71.8" transform="rotate(-90 46.3 71.8)">19</text>
<text x="53.7" y="71.8" transform="rotate(-90 53.7 71.8)">18</text>
<text x="57.4" y="71.8" transform="rotate(-90 57.4 71.8)">20</text>
<text x="157.6" y="66.3" transform="rotate(-90 157.6 66.3)">13</text>
<text x="100.1" y="84.9">5V</text>
<text x="98.3" y="104.4" transform="rotate(-90 98.3 104.4)">1</text>
<text x="94.5" y="116.3" transform="rotate(-90 94.5 116.3)">2</text>
<text x="37.1" y="123.9">12V</text>
<text x="79.8" y="123.9">5V</text>
<text x="139.1" y="125.7">12V</text>
<text x="185" y="122.3">1</text>
<text x="185" y="124.2">2</text>
<text x="42.2" y="126.1">1</text>
<text x="58.8" y="126.1">3</text>
<text x="50" y="133" transform="rotate(-90 50 133)">2</text>
<text x="96.4" y="133.1">5V</text>
<text x="122.4" y="135">5V</text>
<text x="164.6" y="137.2">3</text>
<text x="171.9" y="135.3">5</text>
<text x="8.7" y="142.7">2</text>
<text x="164.6" y="140.9">1</text>
<text x="164.6" y="142.7">2</text>
<text x="171.9" y="139">4</text>
<text x="185" y="139">1</text>
<text x="185" y="140.9">2</text>
<text x="8.7" y="144.6">1</text>
</g>
<g font-size="1.7" fill="#000080">
<text x="50.1" y="12.6">R1</text>
<text x="50.1" y="14.5">10K</text>
<text x="59.4" y="16.3">0.1uF</text>
<text x="61.2" y="12.6">C1</text>
<text x="37.1" y="21.9">U2</text>
<text x="103.8" y="18.2">R2</text>
<text x="103.8" y="20">100E</text>
<text x="129.8" y="18.2">J1</text>
<text x="150.2" y="18.2">U1</text>
<text x="94.6" y="27.4">J2</text>
<text x="127.9" y="29.3">MOSITURE SENSOR</text>
<text x="9.3" y="30.6">J3</text>
<text x="116.8" y="33">R3</text>
<text x="116.8" y="36.7">10K POT</text>
<text x="46.4" y="47.8">AT89S52</text>
<text x="96.4" y="46">LCD 16*2</text>
<text x="9.3" y="49.7">MKB 4*3</text>
<text x="129.8" y="62.7">R4</text>
<text x="11.1" y="66.4">SW1</text>
<text x="11.1" y="72">Reset</text>
<text x="24.1" y="70.1">C2</text>
<text x="24.1" y="66.4">10uF-63V</text>
<text x="129.8" y="66.4">10K</text>
<text x="146.5" y="66.4">ADC0809</text>
<text x="24.1" y="77.5">R5</text>
<text x="35.2" y="77.5">11.0592MHz</text>
<text x="48.2" y="75.1">Y1</text>
<text x="24.1" y="81.2">10K</text>
<text x="40.8" y="83.1">C3</text>
<text x="57.5" y="83.1">C4</text>
<text x="40.8" y="86.8">22pF</text>
<text x="57.5" y="86.8">22pF</text>
<text x="85.3" y="92.3">R6</text>
<text x="89" y="92.3">1K</text>
<text x="99.2" y="94.2">Q1</text>
<text x="100.1" y="97.2">BC557</text>
<text x="102.9" y="107.2">LS1</text>
<text x="103.8" y="110.2">BUZZER</text>
<text x="46.4" y="123.9">U3</text>
<text x="50.1" y="123.9">LM7805</text>
<text x="16.7" y="129.4">D1</text>
<text x="20.4" y="129.4">DIODE</text>
<text x="144.7" y="131.3">R7</text>
<text x="166.9" y="131.3">LS2</text>
<text x="181.7" y="129.4">J4</text>
<text x="185.4" y="129.4">6V POW</text>
<text x="79.8" y="133.1">R8</text>
<text x="79.8" y="136.9">220E</text>
<text x="96.4" y="136.9">R9</text>
<text x="144.7" y="133.1">1K</text>
<text x="152.1" y="136.9">D3</text>
<text x="187.3" y="135">J5</text>
<text x="27.8" y="142.4">C8</text>
<text x="31.5" y="140.5">C5</text>
<text x="61.2" y="140.5">C6</text>
<text x="70.5" y="140.5">C7</text>
<text x="96.4" y="138.7">1K</text>
<text x="113.1" y="142.4">R10 1K</text>
<text x="145.6" y="140.5">D2</text>
<text x="3.7" y="149.8">J6</text>
<text x="7.4" y="149.8">CON2</text>
<text x="27.8" y="146.1">100uF-63V</text>
<text x="31.5" y="144.3">0.1uF</text>
<text x="61.2" y="144.3">0.1uF</text>
<text x="70.5" y="144.3">100uF-63V</text>
<text x="79.8" y="146.1">D4</text>
<text x="79.8" y="149.8">LED</text>
<text x="96.4" y="149.8">LED</text>
<text x="97.4" y="146.1">D5</text>
<text x="127" y="144.3">Q2</text>
<text x="127.9" y="147.2">BC557</text>
<text x="144.7" y="148">LED</text>
<text x="153.6" y="148.7" transform="rotate(-90 153.6 148.7)">1N4007</text>
<text x="163.2" y="148">RELAY SPDT</text>
<text x="187.3" y="146.1">PUMP</text>
<text x="129.8" y="151.7">R11 1K</text>
<text x="144.7" y="153.5">Q3</text>
<text x="144.7" y="155.4">BC547</text>
</g>
<g font-size="1.7" fill="#004080">
<text x="131.6" y="23">2</text>
<text x="131.6" y="21.2">3</text>
<text x="151.1" y="23">IN0</text>
<text x="56.4" y="28.7" transform="rotate(-90 56.4 28.7)">VCC</text>
<text x="60.4" y="28.6">P1.0</text>
<text x="60.4" y="26.7">P1.1</text>
<text x="131.6" y="24.9">1</text>
<text x="151.1" y="24.9">IN1</text>
<text x="151.1" y="26.7">IN2</text>
<text x="151.1" y="28.6">IN3</text>
<text x="158.4" y="24.9" transform="rotate(-90 158.4 24.9)">VCC</text>
<text x="160.1" y="28.6">D0</text>
<text x="38" y="32.3">P3.0/RXD</text>
<text x="38" y="34.2">P3.1/TXD</text>
<text x="38" y="36">P3.2/INT0</text>
<text x="49" y="31.2" transform="rotate(-90 49 31.2)">EA/VPP</text>
<text x="56.6" y="36">P0.4/AD4</text>
<text x="56.6" y="34.2">P0.5/AD5</text>
<text x="56.6" y="32.3">P0.6/AD6</text>
<text x="56.6" y="30.4">P0.7/AD7</text>
<text x="151.1" y="30.4">IN4</text>
<text x="151.1" y="32.3">IN5</text>
<text x="151.1" y="34.2">IN6</text>
<text x="151.1" y="36">IN7</text>
<text x="160.1" y="30.4">D1</text>
<text x="160.1" y="32.3">D2</text>
<text x="160.1" y="34.2">D3</text>
<text x="160.1" y="36">D4</text>
<text x="38" y="37.8">P3.3/INT1</text>
<text x="38" y="39.7">P3.4/T0</text>
<text x="38" y="41.6">P3.5/T1</text>
<text x="56.6" y="41.6">P0.1/AD1</text>
<text x="56.6" y="39.7">P0.2/AD2</text>
<text x="56.6" y="37.8">P0.3/AD3</text>
<text x="151.1" y="41.6">REF+</text>
<text x="160.1" y="37.8">D5</text>
<text x="160.1" y="39.7">D6</text>
<text x="160.1" y="41.6">D7</text>
<text x="38" y="43.4">P3.6/WR</text>
<text x="38" y="45.3">P3.7/RD</text>
<text x="56.6" y="43.4">P0.0/AD0</text>
<text x="60.4" y="47.1">P1.3</text>
<text x="38" y="50.8">P1.4</text>
<text x="38" y="52.7">P1.5</text>
<text x="56.9" y="52.7">P2.6/A14</text>
<text x="56.9" y="50.8">P2.7/A15</text>
<text x="60.4" y="49">P1.2</text>
<text x="151.1" y="49">A0</text>
<text x="151.1" y="50.8">A1</text>
<text x="151.1" y="52.7">A2</text>
<text x="158.5" y="52.7">EOC</text>
<text x="158.9" y="49">CLK</text>
<text x="159.8" y="50.8">OE</text>
<text x="38" y="54.5">P1.6</text>
<text x="38" y="56.4">P1.7</text>
<text x="56.9" y="58.3">P2.3/A11</text>
<text x="56.9" y="56.4">P2.4/A12</text>
<text x="56.9" y="54.5">P2.5/A13</text>
<text x="151.1" y="56.4">REF-</text>
<text x="151.1" y="54.5">ALE</text>
<text x="156.6" y="54.5">START</text>
<text x="38" y="63.8">PSEN</text>
<text x="38" y="62">ALE/PROG</text>
<text x="56.9" y="60.1">P2.2/A10</text>
<text x="57.8" y="63.8">P2.0/A8</text>
<text x="57.8" y="62">P2.1/A9</text>
<text x="158.4" y="62.1" transform="rotate(-90 158.4 62.1)">GND</text>
<text x="38" y="67.5">RST</text>
<text x="47.1" y="67.7" transform="rotate(-90 47.1 67.7)">XTAL1</text>
<text x="54.5" y="67.7" transform="rotate(-90 54.5 67.7)">XTAL2</text>
<text x="58.3" y="67.7" transform="rotate(-90 58.3 67.7)">GND</text>
<text x="45.4" y="126.9">VIN</text>
<text x="50.8" y="128.9" transform="rotate(-90 50.8 128.9)">GND</text>
<text x="51.8" y="126.9">VOUT</text>
</g>
<g font-size="1.7" fill="#f00">
<text x="70.5" y="25.4">P1_1</text>
<text x="70.5" y="27.3">P1_0</text>
<text x="70.5" y="29.1">P0_7</text>
<text x="168.7" y="27.3">P1_0</text>
<text x="168.7" y="29.1">P1_1</text>
<text x="70.5" y="34.7">P0_4</text>
<text x="70.5" y="32.8">P0_5</text>
<text x="70.5" y="31">P0_6</text>
<text x="168.7" y="32.8">P1_3</text>
<text x="168.7" y="31">P1_2</text>
<text x="168.7" y="34.7">P1_4</text>
<text x="70.5" y="40.4">P0_1</text>
<text x="70.5" y="38.6">P0_2</text>
<text x="83.4" y="38.4">P2_3</text>
<text x="83.4" y="36.5">P2_2</text>
<text x="168.7" y="36.5">P1_5</text>
<text x="168.7" y="38.4">P1_6</text>
<text x="168.7" y="40.3">P1_7</text>
<text x="70.5" y="42.3">P0_0</text>
<text x="70.5" y="47.7">P1_2</text>
<text x="70.5" y="45.8">P1_3</text>
<text x="168.7" y="47.7">P0_4</text>
<text x="27.8" y="49.5">P1_4</text>
<text x="27.8" y="51.4">P1_5</text>
<text x="27.8" y="53.2">P1_6</text>
<text x="72.3" y="49.5">P2_7</text>
<text x="72.3" y="53.2">P2_5</text>
<text x="72.3" y="51.4">P2_6</text>
<text x="83.4" y="51.4">P2_5</text>
<text x="83.4" y="53.2">P2_6</text>
<text x="83.4" y="49.5">P2_4</text>
<text x="168.7" y="49.5">P0_5</text>
<text x="168.7" y="51.4">P0_6</text>
<text x="168.7" y="53.2">P0_7</text>
<text x="27.8" y="55.1">P1_7</text>
<text x="72.3" y="58.8">P2_2</text>
<text x="72.3" y="56.9">P2_3</text>
<text x="72.3" y="55.1">P2_4</text>
<text x="83.4" y="55.1">P2_7</text>
<text x="77.9" y="94">P0_1</text>
<text x="107.6" y="144.1">P0_2</text>
<text x="87.2" y="155.2">P0_0</text>
</g>
<g font-size="1.3">
<text x="21.9" y="1.4">5</text>
<text x="61.9" y="1.4">4</text>
<text x="102" y="1.4">3</text>
<text x="142" y="1.4">2</text>
<text x="182.1" y="1.4">1</text>
<text x=".5" y="25.1">D</text>
<text x="202.6" y="25.1">D</text>
<text x=".5" y="69.1">C</text>
<text x="202.6" y="69.1">C</text>
<text x=".5" y="113.1">B</text>
<text x="202.6" y="113.1">B</text>
<text x=".5" y="157.1">A</text>
<text x="202.6" y="157.1">A</text>
<text x="21.9" y="179.4">5</text>
<text x="61.9" y="179.4">4</text>
<text x="102" y="179.4">3</text>
<text x="142" y="179.4">2</text>
<text x="182.1" y="179.4">1</text>
</g>
</svg>
